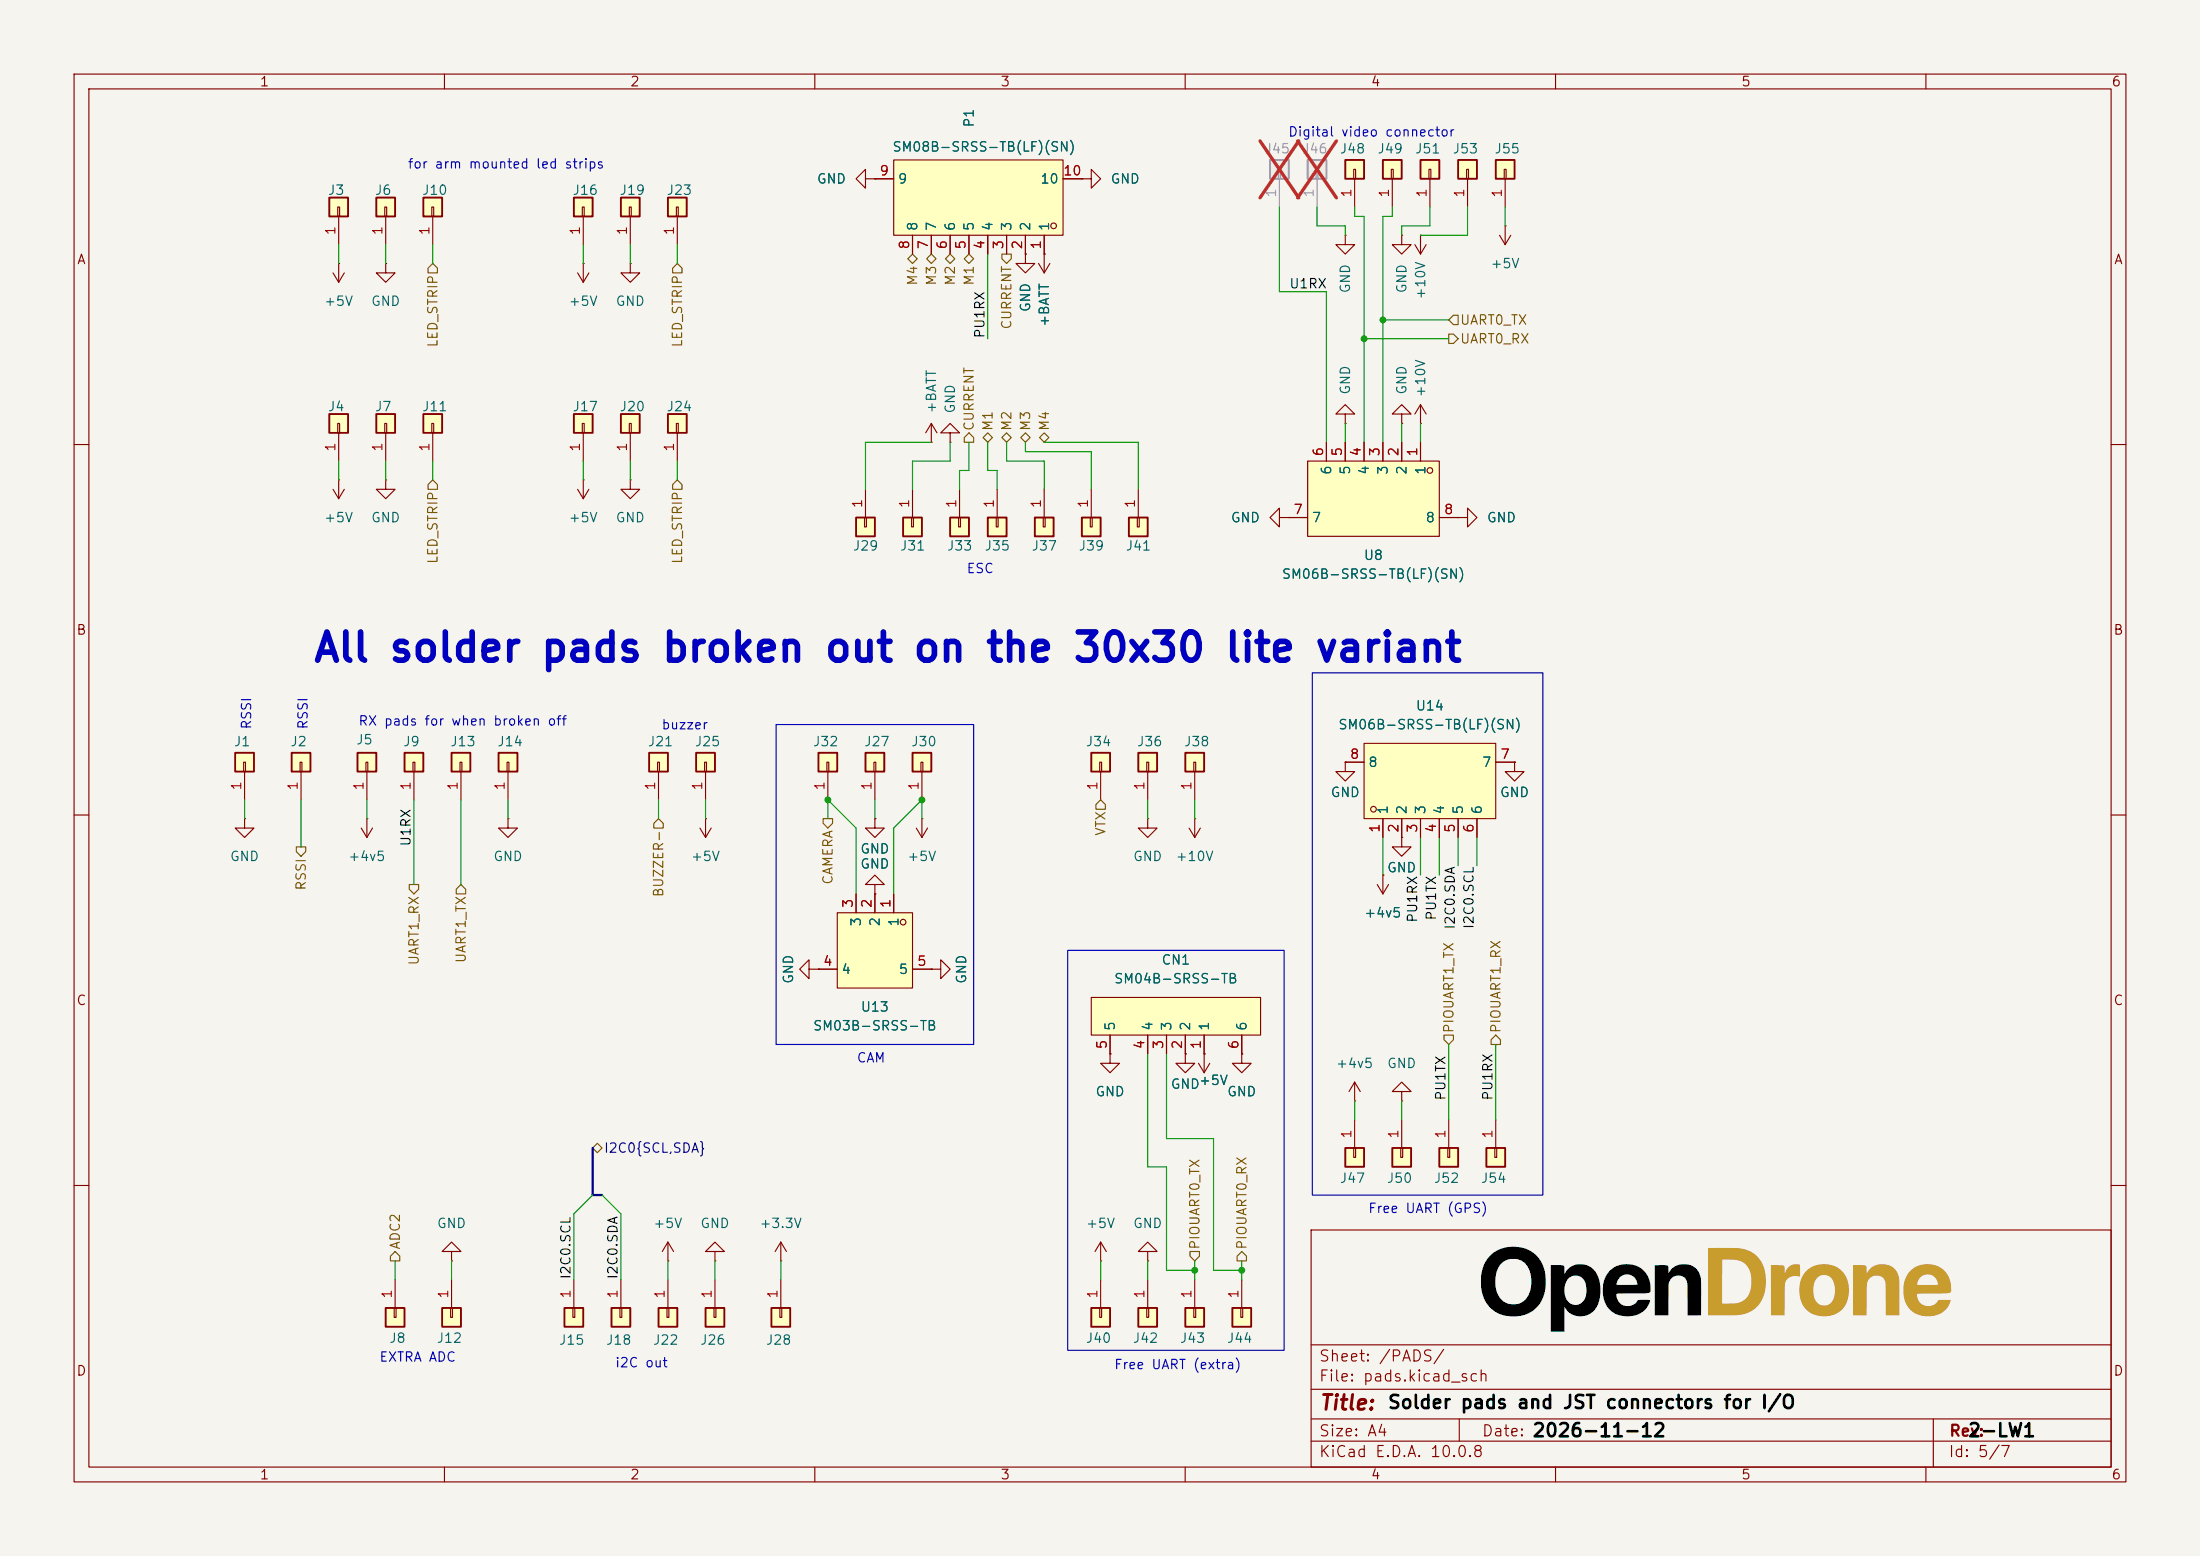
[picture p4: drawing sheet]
<svg xmlns="http://www.w3.org/2000/svg" width="297mm" height="210mm" viewBox="0 0 297 210" stroke-linecap="round" stroke-linejoin="round" font-family="sans-serif">
<path d="M0 0h297v210h-297z" fill="#f5f4ef" stroke="#f5f4ef" stroke-width=".14"/>
<g fill="none" stroke="#840000" stroke-width=".15">
<path d="M10 10h277v190h-277zM12 12h273v186h-273zM60 10v2M110 10v2M160 10v2M210 10v2M260 10v2M10 60h2M285 60h2M10 110h2M285 110h2M10 160h2"/>
<path d="M177 166h108v32h-108zM285 160h2M60 198v2M110 198v2M160 198v2M177 194.5h108M177 191.5h108M177 187.5h108M177 181.5h108M197 191.5v3M210 198v2M260 198v2"/>
<path d="M261 191.5v6.5"/>
</g>
<g fill="#c89d2e">
<path d="M250.2 170.8h1.5a.36 .36 0 0 1 .3 .5v.6l.1-.1a2.32 2.32 0 0 1 2.5-1.1 2.32 2.32 0 0 1 1.8 2.1v4.7h-1.8l-.1-4.5a1.29 1.29 0 0 0-1.3-.8 1.29 1.29 0 0 0-1.2 1v4.3h-1.8z"/>
<path d="M239.1 170.8h1.6a.34 .34 0 0 1 .2 .5l.1 .6a1.47 1.47 0 0 1 2-1.1v1.4v.1l-.3-.1a1.36 1.36 0 0 0-1.8 1.3v4h-1.8z"/>
<path d="M243.9 171.5a3.5 3.5 0 0 1 5.3 .8 3.8 3.8 0 0 1-.8 4.7 3.6 3.6 0 0 1-5-.9 4.2 4.2 0 0 1-.5-1.9h1.9a1.73 1.73 0 0 0 1.3 2 1.47 1.47 0 0 0 1.6-1.6 2.56 2.56 0 0 0-.6-2.2 1.41 1.41 0 0 0-1.5-.2 1.41 1.41 0 0 0-.8 1.4v.6h-1.9a3.6 3.6 0 0 1 1-2.7z"/>
</g>
<path d="M201.2 169.4a4.6 4.6 0 0 1 6.7 .7 5.4 5.4 0 0 1-.8 6.7 4.7 4.7 0 0 1-6.1-.5 4.9 4.9 0 0 1-1.1-3.2h2a2.67 2.67 0 0 0 2 2.9 2.3 2.3 0 0 0 2.7-2.1 3.5 3.5 0 0 0-1-3.6 2.4 2.4 0 0 0-3.7 2v.8h-2a4.9 4.9 0 0 1 1.3-3.7zM209.4 170.8h1.5a.32 .32 0 0 1 .3 .4v.7h.1a2.47 2.47 0 0 1 2.6-1.3 2.47 2.47 0 0 1 2 2.1 4.4 4.4 0 0 1-.9 4.3 2.43 2.43 0 0 1-3.8-.6v3.3h-1.8v-5.6h1.8a1.67 1.67 0 0 0 1.7 2 1.84 1.84 0 0 0 1.3-2.3l-.1-.6-.3-.5-.4-.3-.4-.2a1.5 1.5 0 0 0-1.8 1.6v.3h-1.8z" fill="#000"/>
<path d="M230.6 168.4h3.3a4.5 4.5 0 0 1 3 .9 4.6 4.6 0 0 1 1.5 4.3 4 4 0 0 1-4.7 3.9h-3.1v-4.5h1.9v2.9h1.1a2.48 2.48 0 0 0 2.8-2.7 2.68 2.68 0 0 0-1.3-3l-.8-.2h-1.8v3h-1.9z" fill="#c89d2e"/>
<path d="M217.4 171.5a3.2 3.2 0 0 1 3.7-.5 3.2 3.2 0 0 1 1.6 3.4l-.1 .1a15.3 15.3 0 0 1-3.5 .1l-.9 .1a1.58 1.58 0 0 0 1.2 1.5 1.58 1.58 0 0 0 1.8-.7l1.4-.1a.12 .12 0 0 1 .2 .1 .12 .12 0 0 1-.1 .1 3.3 3.3 0 0 1-5.1 1.4 3.8 3.8 0 0 1-1.2-3.7h1.8l.5 .1h2.1l.3-.1a1.43 1.43 0 0 0-1.5-1.3 1.43 1.43 0 0 0-1.4 1.3h-1.8l.4-1zM223.4 170.8h1.6a.31 .31 0 0 1 .2 .4l.1 .6a2.32 2.32 0 0 1 2.5-1.1 2.32 2.32 0 0 1 1.8 2v4.8h-1.8v-3.7a1.29 1.29 0 0 0-.9-1.6h-.5l-.5 .1-.4 .4-.2 .4-.1 4.4h-1.8z" fill="#000"/>
<path d="M257.9 171.5a3.2 3.2 0 0 1 3.8-.5 3.2 3.2 0 0 1 1.6 3.4l-.6 .2h-3.6h-.3v.1a1.57 1.57 0 0 0 1.2 1.5 1.57 1.57 0 0 0 1.7-.7h1.6a2.84 2.84 0 0 1-3.2 2.1 3.2 3.2 0 0 1-3.1-3.7v-.5h4.6l-.1-.6-.4-.5a1.43 1.43 0 0 0-2.3 1.1h-1.8a3.4 3.4 0 0 1 .9-1.9z" fill="#c89d2e"/>
<path d="M67.3 101.6h2.5v2.5h-2.5z" fill="#ffffc2"/>
<path d="M67.3 101.6h2.5v2.5h-2.5z" fill="none" stroke="#840000" stroke-width=".25"/>
<path d="M68.5 102.9h.2v1.2h-.2zM68.6 104.1v3.9" fill="none" stroke="#840000" stroke-width=".15"/>
<path d="M152.4 69.9h2.5v2.5h-2.5z" fill="#ffffc2"/>
<path d="M152.4 69.9h2.5v2.5h-2.5z" fill="none" stroke="#840000" stroke-width=".25"/>
<path d="M45 66l.7 1.3M45.7 64.8h.1M45.7 64.8v2.5M46.5 66l-.8 1.3M153.5 69.9h.3v1.2h-.3zM153.7 66v3.9M172.7 69.9v-1.3l-1.3 1.3 1.3 1.2v-1.2h1.3M174 69.9h.1M33 110.5v1.3h1.3l-1.3 1.2-1.3-1.2h1.3M33 110.5h.1" fill="none" stroke="#840000" stroke-width=".15"/>
<path d="M31.7 101.6h2.6v2.5h-2.6z" fill="#ffffc2"/>
<path d="M31.7 101.6h2.6v2.5h-2.6z" fill="none" stroke="#840000" stroke-width=".25"/>
<path d="M32.9 102.9h.2v1.2h-.2zM33 104.1v3.9" fill="none" stroke="#840000" stroke-width=".15"/>
<path d="M48.3 101.6h2.5v2.5h-2.5z" fill="#ffffc2"/>
<path d="M48.3 101.6h2.5v2.5h-2.5z" fill="none" stroke="#840000" stroke-width=".25"/>
<path d="M49.4 102.9h.3v1.2h-.3zM49.5 104.1v3.9" fill="none" stroke="#840000" stroke-width=".15"/>
<path d="M54.6 101.6h2.5v2.5h-2.5z" fill="#ffffc2"/>
<path d="M54.6 101.6h2.5v2.5h-2.5z" fill="none" stroke="#840000" stroke-width=".25"/>
<path d="M48.8 111.8l.7 1.2M49.5 110.5h.1M49.5 110.5v2.5M50.3 111.8l-.8 1.2M55.8 102.9h.2v1.2h-.2zM55.9 104.1v3.9" fill="none" stroke="#840000" stroke-width=".15"/>
<path d="M61 101.6h2.5v2.5h-2.5z" fill="#ffffc2"/>
<path d="M61 101.6h2.5v2.5h-2.5z" fill="none" stroke="#840000" stroke-width=".25"/>
<path d="M62.1 102.9h.3v1.2h-.3zM62.2 104.1v3.9M68.6 110.5v1.3h1.2l-1.2 1.2-1.3-1.2h1.3M68.6 110.5h.1" fill="none" stroke="#840000" stroke-width=".15"/>
<path d="M146 69.9h2.6v2.5h-2.6z" fill="#ffffc2"/>
<path d="M146 69.9h2.6v2.5h-2.6z" fill="none" stroke="#840000" stroke-width=".25"/>
<g fill="none" stroke="#840000" stroke-width=".15">
<path d="M45 36.8l.7 1.3M45.7 35.6h.1M45.7 35.6v2.5M46.5 36.8l-.8 1.3M52.1 35.6v1.2h1.2l-1.2 1.3-1.3-1.3h1.3M52.1 35.6h.1M52.1 64.8v1.2h1.2l-1.2 1.3-1.3-1.3h1.3M52.1 64.8h.1M78 66l.7 1.3M78.7 64.8h.1M78.7 64.8v2.5M79.5 66l-.8 1.3"/>
<path d="M85.1 64.8v1.2h1.3l-1.3 1.3-1.3-1.3h1.3M85.1 64.8h.1M147.2 69.9h.2v1.2h-.2zM147.3 66v3.9"/>
</g>
<path d="M44.4 26.7h2.6v2.5h-2.6z" fill="#ffffc2"/>
<path d="M44.4 26.7h2.6v2.5h-2.6z" fill="none" stroke="#840000" stroke-width=".25"/>
<path d="M45.6 27.9h.2v1.3h-.2zM45.7 29.2v3.8" fill="none" stroke="#840000" stroke-width=".15"/>
<path d="M50.8 26.7h2.5v2.5h-2.5z" fill="#ffffc2"/>
<path d="M50.8 26.7h2.5v2.5h-2.5z" fill="none" stroke="#840000" stroke-width=".25"/>
<path d="M51.9 27.9h.3v1.3h-.3zM52.1 29.2v3.8" fill="none" stroke="#840000" stroke-width=".15"/>
<path d="M83.8 55.9h2.6v2.5h-2.6z" fill="#ffffc2"/>
<path d="M83.8 55.9h2.6v2.5h-2.6z" fill="none" stroke="#840000" stroke-width=".25"/>
<path d="M78 36.8l.7 1.3M78.7 35.6h.1M78.7 35.6v2.5M79.5 36.8l-.8 1.3M85.1 35.6v1.2h1.3l-1.3 1.3-1.3-1.3h1.3M85.1 35.6h.1M85 57.2h.2v1.2h-.2zM85.1 58.4v3.8" fill="none" stroke="#840000" stroke-width=".15"/>
<path d="M184.1 100.3h17.8v10.2h-17.8z" fill="#ffffc2"/>
<g fill="none" stroke="#840000" stroke-width=".15">
<path d="M181.6 102.9h2.5M184.1 100.3h17.8v10.2h-17.8zM186.7 110.5v2.5M189.2 110.5v2.5M191.8 110.5v2.5M194.3 110.5v2.5M196.8 110.5v2.5M199.4 110.5v2.5M201.9 102.9h2.6"/>
<circle cx="185.4" cy="109.2" r=".38"/>
</g>
<path d="M181.6 154.9h2.5v2.6h-2.5z" fill="#ffffc2"/>
<path d="M181.6 154.9h2.5v2.6h-2.5z" fill="none" stroke="#840000" stroke-width=".25"/>
<path d="M182.8 154.9h.2v1.3h-.2zM182.9 151.1v3.8" fill="none" stroke="#840000" stroke-width=".15"/>
<path d="M188 154.9h2.5v2.6h-2.5z" fill="#ffffc2"/>
<path d="M188 154.9h2.5v2.6h-2.5z" fill="none" stroke="#840000" stroke-width=".25"/>
<path d="M189.1 154.9h.3v1.3h-.3zM189.2 151.1v3.8" fill="none" stroke="#840000" stroke-width=".15"/>
<path d="M200.7 154.9h2.5v2.6h-2.5z" fill="#ffffc2"/>
<path d="M200.7 154.9h2.5v2.6h-2.5z" fill="none" stroke="#840000" stroke-width=".25"/>
<path d="M201.8 154.9h.3v1.3h-.3zM201.9 151.1v3.8" fill="none" stroke="#840000" stroke-width=".15"/>
<path d="M194.3 154.9h2.5v2.6h-2.5z" fill="#ffffc2"/>
<path d="M194.3 154.9h2.5v2.6h-2.5z" fill="none" stroke="#840000" stroke-width=".25"/>
<path d="M195.5 154.9h.2v1.3h-.2zM195.6 151.1v3.8" fill="none" stroke="#840000" stroke-width=".15"/>
<path d="M160 101.6h2.6v2.5h-2.6z" fill="#ffffc2"/>
<path d="M160 101.6h2.6v2.5h-2.6z" fill="none" stroke="#840000" stroke-width=".25"/>
<path d="M154.9 110.5v1.3h1.3l-1.3 1.2-1.2-1.2h1.2M154.9 110.5h.1M161.2 102.9h.2v1.2h-.2zM161.3 104.1v3.9" fill="none" stroke="#840000" stroke-width=".15"/>
<path d="M153.7 101.6h2.5v2.5h-2.5z" fill="#ffffc2"/>
<path d="M153.7 101.6h2.5v2.5h-2.5z" fill="none" stroke="#840000" stroke-width=".25"/>
<path d="M154.8 102.9h.3v1.2h-.3zM154.9 104.1v3.9" fill="none" stroke="#840000" stroke-width=".15"/>
<path d="M147.3 101.6h2.6v2.5h-2.6z" fill="#ffffc2"/>
<path d="M147.3 101.6h2.6v2.5h-2.6z" fill="none" stroke="#840000" stroke-width=".25"/>
<path d="M148.5 102.9h.2v1.2h-.2zM148.6 104.1v3.9M181.6 102.9v1.2h1.3l-1.3 1.3-1.3-1.3h1.3M181.6 102.9h.1M204.5 102.9v1.2h1.2l-1.2 1.3-1.3-1.3h1.3M204.5 102.9h.1" fill="none" stroke="#840000" stroke-width=".15"/>
<path d="M77.5 55.9h2.5v2.5h-2.5z" fill="#ffffc2"/>
<path d="M77.5 55.9h2.5v2.5h-2.5z" fill="none" stroke="#840000" stroke-width=".25"/>
<g fill="none" stroke="#840000" stroke-width=".15">
<path d="M146 24.1h1.3v-1.2l1.3 1.2-1.3 1.3v-1.3M146 24.1h.1M78.6 57.2h.3v1.2h-.3zM78.7 58.4v3.8M189.2 55.9h1.3l-1.3-1.3-1.2 1.3h1.2v1.3M189.2 57.2h.1M185.9 119.4l.8 1.3M186.7 118.1h.1M186.7 118.1v2.6M187.5 119.4l-.8 1.3M182.9 148.6h.1M182.9 146.1l-.8 1.2"/>
<path d="M182.9 146.1l.7 1.2M182.9 146.1v2.5M189.2 147.3h1.3l-1.3-1.2-1.2 1.2h1.2v1.3M189.2 148.6h.1"/>
</g>
<path d="M176.5 62.2h17.8v10.2h-17.8z" fill="#ffffc2"/>
<g fill="none" stroke="#840000" stroke-width=".15">
<path d="M179.1 59.7v2.5M181.6 55.9h1.3l-1.3-1.3-1.3 1.3h1.3v1.3M181.6 57.2h.1M181.6 59.7v2.5M184.1 59.7v2.5M186.7 59.7v2.5M189.2 59.7v2.5M191.8 57.2h.1M191.8 54.6v2.6M191.8 59.7v2.5M191.8 54.6l-.8 1.3M191.8 54.6l.7 1.3"/>
<path d="M174 69.9h2.5M176.5 62.2h17.8v10.2h-17.8zM194.3 69.9h2.5M196.8 69.9h1.3v-1.3l1.3 1.3-1.3 1.2v-1.2M196.8 69.9h.1"/>
<circle cx="193" cy="63.5" r=".38"/>
</g>
<path d="M82.5 176.5h2.6v2.6h-2.6z" fill="#ffffc2"/>
<path d="M82.5 176.5h2.6v2.6h-2.6z" fill="none" stroke="#840000" stroke-width=".25"/>
<path d="M83.7 176.5h.2v1.3h-.2zM83.8 172.7v3.8" fill="none" stroke="#840000" stroke-width=".15"/>
<path d="M87.6 101.6h2.6v2.5h-2.6z" fill="#ffffc2"/>
<path d="M87.6 101.6h2.6v2.5h-2.6z" fill="none" stroke="#840000" stroke-width=".25"/>
<path d="M88.8 102.9h.2v1.2h-.2zM88.9 104.1v3.9" fill="none" stroke="#840000" stroke-width=".15"/>
<path d="M94 101.6h2.5v2.5h-2.5z" fill="#ffffc2"/>
<path d="M94 101.6h2.5v2.5h-2.5z" fill="none" stroke="#840000" stroke-width=".25"/>
<path d="M138.4 34.3v1.3h1.3l-1.3 1.2-1.2-1.2h1.2M138.4 34.3h.1M140.2 35.6l.8 1.2M141 34.3h.1M141 34.3v2.5M141.7 35.6l-.7 1.2M94.5 111.8l.7 1.2M95.1 102.9h.3v1.2h-.3zM95.2 110.5h.1M95.2 104.1v3.9M95.2 110.5v2.5M96 111.8l-.8 1.2" fill="none" stroke="#840000" stroke-width=".15"/>
<path d="M128.3 69.9h2.5v2.5h-2.5z" fill="#ffffc2"/>
<path d="M128.3 69.9h2.5v2.5h-2.5z" fill="none" stroke="#840000" stroke-width=".25"/>
<path d="M129.4 69.9h.3v1.2h-.3zM129.5 66v3.9" fill="none" stroke="#840000" stroke-width=".15"/>
<path d="M133.3 69.9h2.6v2.5h-2.6z" fill="#ffffc2"/>
<path d="M133.3 69.9h2.6v2.5h-2.6z" fill="none" stroke="#840000" stroke-width=".25"/>
<path d="M134.5 69.9h.2v1.2h-.2zM134.6 66v3.9" fill="none" stroke="#840000" stroke-width=".15"/>
<path d="M139.7 69.9h2.5v2.5h-2.5z" fill="#ffffc2"/>
<path d="M139.7 69.9h2.5v2.5h-2.5z" fill="none" stroke="#840000" stroke-width=".25"/>
<path d="M125.7 59.7h.1M125.7 57.2l-.7 1.2M125.7 57.2l.8 1.2M125.7 57.2v2.5M128.3 58.4h1.2l-1.2-1.2-1.3 1.2h1.3v1.3M128.3 59.7h.1M140.8 69.9h.3v1.2h-.3zM141 66v3.9M118.1 110.5v1.3h1.3l-1.3 1.2-1.3-1.2h1.3M118.1 110.5h.1" fill="none" stroke="#840000" stroke-width=".15"/>
<path d="M88.9 176.5h2.5v2.6h-2.5z" fill="#ffffc2"/>
<path d="M88.9 176.5h2.5v2.6h-2.5z" fill="none" stroke="#840000" stroke-width=".25"/>
<path d="M90 176.5h.3v1.3h-.3zM90.2 172.7v3.8" fill="none" stroke="#840000" stroke-width=".15"/>
<path d="M76.2 176.5h2.5v2.6h-2.5z" fill="#ffffc2"/>
<path d="M76.2 176.5h2.5v2.6h-2.5z" fill="none" stroke="#840000" stroke-width=".25"/>
<path d="M77.3 176.5h.3v1.3h-.3zM77.5 172.7v3.8M90.2 170.2h.1M90.2 167.6l.7 1.3M90.2 167.6l-.8 1.3M90.2 167.6v2.6" fill="none" stroke="#840000" stroke-width=".15"/>
<path d="M95.2 176.5h2.6v2.6h-2.6z" fill="#ffffc2"/>
<path d="M95.2 176.5h2.6v2.6h-2.6z" fill="none" stroke="#840000" stroke-width=".25"/>
<path d="M96.4 176.5h.2v1.3h-.2zM96.5 172.7v3.8M105.4 170.2h.1M105.4 167.6l-.8 1.3M105.4 167.6l.8 1.3M105.4 167.6v2.6" fill="none" stroke="#840000" stroke-width=".15"/>
<path d="M104.1 176.5h2.6v2.6h-2.6z" fill="#ffffc2"/>
<path d="M104.1 176.5h2.6v2.6h-2.6z" fill="none" stroke="#840000" stroke-width=".25"/>
<path d="M61 168.9h1.2l-1.2-1.3-1.3 1.3h1.3v1.3M61 170.2h.1M96.5 168.9h-1.3l1.3-1.3 1.3 1.3h-1.3v1.3M96.5 170.2h.1M105.3 176.5h.2v1.3h-.2zM105.4 172.7v3.8" fill="none" stroke="#840000" stroke-width=".15"/>
<path d="M59.7 176.5h2.5v2.6h-2.5z" fill="#ffffc2"/>
<path d="M59.7 176.5h2.5v2.6h-2.5z" fill="none" stroke="#840000" stroke-width=".25"/>
<path d="M60.8 176.5h.3v1.3h-.3zM61 172.7v3.8" fill="none" stroke="#840000" stroke-width=".15"/>
<path d="M52.1 176.5h2.5v2.6h-2.5z" fill="#ffffc2"/>
<path d="M52.1 176.5h2.5v2.6h-2.5z" fill="none" stroke="#840000" stroke-width=".25"/>
<path d="M116.8 24.1v-1.2l-1.2 1.2 1.2 1.3v-1.3h1.3M118.1 24.1h.1M53.2 176.5h.3v1.3h-.3zM53.3 172.7v3.8" fill="none" stroke="#840000" stroke-width=".15"/>
<path d="M57.1 55.9h2.6v2.5h-2.6z" fill="#ffffc2"/>
<path d="M57.1 55.9h2.6v2.5h-2.6z" fill="none" stroke="#840000" stroke-width=".25"/>
<path d="M58.3 57.2h.2v1.2h-.2zM58.4 58.4v3.8" fill="none" stroke="#840000" stroke-width=".15"/>
<path d="M44.4 55.9h2.6v2.5h-2.6z" fill="#ffffc2"/>
<path d="M44.4 55.9h2.6v2.5h-2.6z" fill="none" stroke="#840000" stroke-width=".25"/>
<path d="M45.6 57.2h.2v1.2h-.2zM45.7 58.4v3.8" fill="none" stroke="#840000" stroke-width=".15"/>
<path d="M50.8 55.9h2.5v2.5h-2.5z" fill="#ffffc2"/>
<path d="M50.8 55.9h2.5v2.5h-2.5z" fill="none" stroke="#840000" stroke-width=".25"/>
<path d="M51.9 57.2h.3v1.2h-.3zM52.1 58.4v3.8" fill="none" stroke="#840000" stroke-width=".15"/>
<path d="M115.6 69.9h2.5v2.5h-2.5z" fill="#ffffc2"/>
<path d="M115.6 69.9h2.5v2.5h-2.5z" fill="none" stroke="#840000" stroke-width=".25"/>
<path d="M116.7 69.9h.3v1.2h-.3zM116.8 66v3.9" fill="none" stroke="#840000" stroke-width=".15"/>
<path d="M121.9 69.9h2.6v2.5h-2.6z" fill="#ffffc2"/>
<path d="M121.9 69.9h2.6v2.5h-2.6z" fill="none" stroke="#840000" stroke-width=".25"/>
<path d="M123.1 69.9h.2v1.2h-.2zM123.2 66v3.9" fill="none" stroke="#840000" stroke-width=".15"/>
<path d="M83.8 26.7h2.6v2.5h-2.6z" fill="#ffffc2"/>
<path d="M83.8 26.7h2.6v2.5h-2.6z" fill="none" stroke="#840000" stroke-width=".25"/>
<path d="M85 27.9h.2v1.3h-.2zM85.1 29.2v3.8" fill="none" stroke="#840000" stroke-width=".15"/>
<path d="M57.1 26.7h2.6v2.5h-2.6z" fill="#ffffc2"/>
<path d="M57.1 26.7h2.6v2.5h-2.6z" fill="none" stroke="#840000" stroke-width=".25"/>
<path d="M58.3 27.9h.2v1.3h-.2zM58.4 29.2v3.8" fill="none" stroke="#840000" stroke-width=".15"/>
<path d="M77.5 26.7h2.5v2.5h-2.5z" fill="#ffffc2"/>
<path d="M77.5 26.7h2.5v2.5h-2.5z" fill="none" stroke="#840000" stroke-width=".25"/>
<path d="M78.6 27.9h.3v1.3h-.3zM78.7 29.2v3.8" fill="none" stroke="#840000" stroke-width=".15"/>
<path d="M90.2 26.7h2.5v2.5h-2.5z" fill="#ffffc2"/>
<path d="M90.2 26.7h2.5v2.5h-2.5z" fill="none" stroke="#840000" stroke-width=".25"/>
<path d="M91.3 27.9h.3v1.3h-.3zM91.4 29.2v3.8" fill="none" stroke="#840000" stroke-width=".15"/>
<path d="M90.2 55.9h2.5v2.5h-2.5z" fill="#ffffc2"/>
<path d="M90.2 55.9h2.5v2.5h-2.5z" fill="none" stroke="#840000" stroke-width=".25"/>
<path d="M91.3 57.2h.3v1.2h-.3zM91.4 58.4v3.8" fill="none" stroke="#840000" stroke-width=".15"/>
<path d="M39.4 101.6h2.5v2.5h-2.5z" fill="#ffffc2"/>
<path d="M39.4 101.6h2.5v2.5h-2.5z" fill="none" stroke="#840000" stroke-width=".25"/>
<path d="M40.5 102.9h.3v1.2h-.3zM40.6 104.1v3.9" fill="none" stroke="#840000" stroke-width=".15"/>
<path d="M120.6 21.6h22.9v10.2h-22.9z" fill="#ffffc2"/>
<g fill="none" stroke="#840000" stroke-width=".15">
<path d="M118.1 24.1h2.5M120.6 21.6h22.9v10.2h-22.9zM123.2 31.8v2.5M125.7 31.8v2.5M128.3 31.8v2.5M130.8 31.8v2.5M133.3 31.8v2.5M135.9 31.8v2.5M138.4 31.8v2.5M141 31.8v2.5M143.5 24.1h2.5"/>
<circle cx="142.2" cy="30.5" r=".38"/>
</g>
<path d="M113 123.2h10.2v10.2h-10.2z" fill="#ffffc2"/>
<g fill="none" stroke="#840000" stroke-width=".15">
<path d="M118.1 119.4h1.3l-1.3-1.3-1.3 1.3h1.3v1.3M109.2 130.8v-1.3l-1.3 1.3 1.3 1.3v-1.3h1.3M110.5 130.8h.1M110.5 130.8h2.5M113 123.2h10.2v10.2h-10.2zM115.6 120.7v2.5M118.1 120.7h.1M118.1 120.7v2.5M120.6 120.7v2.5M123.2 130.8h2.5M125.7 130.8h1.3v-1.3l1.3 1.3-1.3 1.3v-1.3M125.7 130.8h.1"/>
<circle cx="121.9" cy="124.5" r=".38"/>
</g>
<path d="M116.8 101.6h2.6v2.5h-2.6z" fill="#ffffc2"/>
<path d="M116.8 101.6h2.6v2.5h-2.6z" fill="none" stroke="#840000" stroke-width=".25"/>
<path d="M118 102.9h.2v1.2h-.2zM118.1 104.1v3.9M123.7 111.8l.8 1.2M124.5 110.5h.1M124.5 110.5v2.5M125.2 111.8l-.7 1.2" fill="none" stroke="#840000" stroke-width=".15"/>
<path d="M110.5 101.6h2.5v2.5h-2.5z" fill="#ffffc2"/>
<path d="M110.5 101.6h2.5v2.5h-2.5z" fill="none" stroke="#840000" stroke-width=".25"/>
<path d="M111.6 102.9h.3v1.2h-.3zM111.8 104.1v3.9" fill="none" stroke="#840000" stroke-width=".15"/>
<path d="M123.2 101.6h2.5v2.5h-2.5z" fill="#ffffc2"/>
<path d="M123.2 101.6h2.5v2.5h-2.5z" fill="none" stroke="#840000" stroke-width=".25"/>
<path d="M124.3 102.9h.3v1.2h-.3zM124.5 104.1v3.9" fill="none" stroke="#840000" stroke-width=".15"/>
<path d="M191.8 21.6h2.5v2.5h-2.5z" fill="#ffffc2"/>
<path d="M191.8 21.6h2.5v2.5h-2.5z" fill="none" stroke="#840000" stroke-width=".25"/>
<g fill="none" stroke="#840000" stroke-width=".15">
<path d="M192.9 22.9h.3v1.2h-.3zM193 24.1v3.8M149.9 142.2v1.3h1.2l-1.2 1.3-1.3-1.3h1.3M149.9 142.2h.1M160 142.2v1.3h1.3l-1.3 1.3-1.3-1.3h1.3M160 142.2h.1M161.8 143.5l.8 1.3M162.6 142.2h.1M162.6 142.2v2.6M163.3 143.5l-.7 1.3M167.6 142.2v1.3h1.3l-1.3 1.3-1.2-1.3h1.2M167.6 142.2h.1"/>
<path d="M154.9 168.9h1.3l-1.3-1.3-1.2 1.3h1.2v1.3M154.9 170.2h.1"/>
</g>
<path d="M147.3 134.6h22.9v5.1h-22.9z" fill="#ffffc2"/>
<path d="M202.4 31.8l.8 1.2M203.2 30.5h.1M203.2 30.5v2.5M204 31.8l-.8 1.2M147.3 134.6h22.9v5.1h-22.9zM149.9 139.7v2.5M154.9 139.7v2.5M157.5 139.7v2.5M160 139.7v2.5M162.6 139.7v2.5M167.6 139.7v2.5" fill="none" stroke="#840000" stroke-width=".15"/>
<path d="M201.9 21.6h2.6v2.5h-2.6z" fill="#ffffc2"/>
<path d="M201.9 21.6h2.6v2.5h-2.6z" fill="none" stroke="#840000" stroke-width=".25"/>
<path d="M181.6 31.8v1.2h1.3l-1.3 1.3-1.3-1.3h1.3M181.6 31.8h.1M203.1 22.9h.2v1.2h-.2zM203.2 24.1v3.8" fill="none" stroke="#840000" stroke-width=".15"/>
<path d="M176.5 21.6h2.6v2.5h-2.6z" fill="#ebeae8"/>
<path d="M176.5 21.6h2.6v2.5h-2.6z" fill="none" stroke="#9c9b98" stroke-width=".25"/>
<path d="M177.7 22.9h.2v1.2h-.2zM177.8 24.1v3.8" fill="none" stroke="#9c9b98" stroke-width=".15"/>
<path d="M175.2 19l5.2 7.7M180.4 19l-5.2 7.7" fill="none" stroke="#e12e31" stroke-width=".46"/>
<path d="M166.4 176.5h2.5v2.6h-2.5z" fill="#ffffc2"/>
<path d="M166.4 176.5h2.5v2.6h-2.5z" fill="none" stroke="#840000" stroke-width=".25"/>
<path d="M148.6 170.2h.1M148.6 167.6l-.8 1.3M148.6 167.6l.8 1.3M148.6 167.6v2.6M167.5 176.5h.3v1.3h-.3zM167.6 172.7v3.8" fill="none" stroke="#840000" stroke-width=".15"/>
<path d="M147.3 176.5h2.6v2.6h-2.6z" fill="#ffffc2"/>
<path d="M147.3 176.5h2.6v2.6h-2.6z" fill="none" stroke="#840000" stroke-width=".25"/>
<path d="M191 33l.8 1.3M191.8 31.8h.1M191.8 31.8v2.5M192.5 33l-.7 1.3M148.5 176.5h.2v1.3h-.2zM148.6 172.7v3.8" fill="none" stroke="#840000" stroke-width=".15"/>
<path d="M153.7 176.5h2.5v2.6h-2.5z" fill="#ffffc2"/>
<path d="M153.7 176.5h2.5v2.6h-2.5z" fill="none" stroke="#840000" stroke-width=".25"/>
<path d="M189.2 31.8v1.2h1.3l-1.3 1.3-1.2-1.3h1.2M189.2 31.8h.1M154.8 176.5h.3v1.3h-.3zM154.9 172.7v3.8" fill="none" stroke="#840000" stroke-width=".15"/>
<path d="M186.7 21.6h2.5v2.5h-2.5z" fill="#ffffc2"/>
<path d="M186.7 21.6h2.5v2.5h-2.5z" fill="none" stroke="#840000" stroke-width=".25"/>
<path d="M187.8 22.9h.3v1.2h-.3zM188 24.1v3.8" fill="none" stroke="#840000" stroke-width=".15"/>
<path d="M181.6 21.6h2.5v2.5h-2.5z" fill="#ffffc2"/>
<path d="M181.6 21.6h2.5v2.5h-2.5z" fill="none" stroke="#840000" stroke-width=".25"/>
<path d="M182.8 22.9h.2v1.2h-.2zM182.9 24.1v3.8" fill="none" stroke="#840000" stroke-width=".15"/>
<path d="M160 176.5h2.6v2.6h-2.6z" fill="#ffffc2"/>
<path d="M160 176.5h2.6v2.6h-2.6z" fill="none" stroke="#840000" stroke-width=".25"/>
<path d="M160.5 111.8l.8 1.2M161.3 110.5h.1M161.3 110.5v2.5M162.1 111.8l-.8 1.2M161.2 176.5h.2v1.3h-.2zM161.3 172.7v3.8" fill="none" stroke="#840000" stroke-width=".15"/>
<path d="M171.4 21.6h2.6v2.5h-2.6z" fill="#ebeae8"/>
<path d="M171.4 21.6h2.6v2.5h-2.6z" fill="none" stroke="#9c9b98" stroke-width=".25"/>
<path d="M172.6 22.9h.2v1.2h-.2zM172.7 24.1v3.8" fill="none" stroke="#9c9b98" stroke-width=".15"/>
<path d="M170.1 19l5.2 7.7M175.3 19l-5.2 7.7" fill="none" stroke="#e12e31" stroke-width=".46"/>
<path d="M196.8 21.6h2.6v2.5h-2.6z" fill="#ffffc2"/>
<path d="M196.8 21.6h2.6v2.5h-2.6z" fill="none" stroke="#840000" stroke-width=".25"/>
<g fill="none" stroke="#840000" stroke-width=".15">
<path d="M118.1 24.1h.1M118.1 24.1h2.5M123.2 31.8v2.5M125.7 31.8v2.5M128.3 31.8v2.5M130.8 31.8v2.5M133.3 31.8v2.5M135.9 31.8v2.5M138.4 34.3h.1M138.4 31.8v2.5M141 34.3h.1M141 31.8v2.5"/>
<path d="M143.5 24.1h2.5M146 24.1h.1M198 22.9h.2v1.2h-.2zM198.1 24.1v3.8M179.1 59.7v2.5M181.6 59.7v2.5M184.1 59.7v2.5M186.7 59.7v2.5M189.2 59.7v2.5M191.8 59.7v2.5M174 69.9h.1M174 69.9h2.5"/>
<path d="M194.3 69.9h2.5M196.8 69.9h.1M118.1 110.5h.1M181.6 102.9h.1M181.6 102.9h2.5M186.7 118.1h.1M186.7 110.5v2.5M189.2 113v1.3h1.3l-1.3 1.3-1.2-1.3h1.2M189.2 113h.1M189.2 110.5v2.5M191.8 110.5v2.5M194.3 110.5v2.5"/>
<path d="M196.8 110.5v2.5M199.4 110.5v2.5M201.9 102.9h2.6M204.5 102.9h.1M110.5 130.8h.1M110.5 130.8h2.5M115.6 120.7v2.5M118.1 120.7h.1M118.1 120.7v2.5M120.6 120.7v2.5M123.2 130.8h2.5M125.7 130.8h.1"/>
<path d="M149.9 139.7v2.5M154.9 139.7v2.5M157.5 139.7v2.5M160 139.7v2.5M162.6 139.7v2.5M167.6 139.7v2.5M149.9 142.2h.1M160 142.2h.1M162.6 142.2h.1M167.6 142.2h.1"/>
</g>
<g fill="none" stroke="#725600" stroke-width=".15">
<path d="M58.4 35.6l.7 .6v.6h-1.3v-.6zM91.4 35.6l.7 .6v.6h-1.3v-.6zM122.6 34.9l.6-.6 .6 .6-.6 .7zM125.1 34.9l.6-.6 .7 .6-.7 .7zM127.6 34.9l.7-.6 .6 .6-.6 .7zM130.2 34.9l.6-.6 .6 .6-.6 .7zM135.3 34.3h1.2v.6l-.6 .7-.6-.7zM130.8 58.4l.6 .7v.6h-1.2v-.6zM132.7 59.1l.6-.7 .7 .7-.7 .6zM135.3 59.1l.6-.7 .6 .7-.6 .6zM137.8 59.1l.6-.7 .7 .7-.7 .6zM140.3 59.1l.7-.7 .6 .7-.6 .6z"/>
<path d="M195.6 45.1h.6l.6 .6-.6 .7h-.6zM196.2 42.5h.6v1.3h-.6l-.6-.6zM58.4 64.8l.7 .6v.6h-1.3v-.6zM91.4 64.8l.7 .6v.6h-1.3v-.6zM40 114.3h1.3v.6l-.7 .7-.6-.7zM55.2 119.4h1.3v.6l-.6 .7-.7-.7zM62.2 119.4l.7 .6v.7h-1.3v-.7zM88.9 110.5l.6 .6v.7h-1.2v-.7zM111.1 110.5h1.3v.6l-.6 .7-.7-.7zM148.6 108l.6 .6v.6h-1.2v-.6zM194.9 139.7h1.3v.6l-.6 .7-.7-.7zM201.9 139.7l.7 .6v.7h-1.3v-.7z"/>
<path d="M80 154.9l.6-.6 .7 .6-.7 .7zM53.3 168.9l.7 .6v.7h-1.3v-.7zM160.7 168.9h1.2v.6l-.6 .7-.6-.7zM167.6 168.9l.7 .6v.7h-1.3v-.7z"/>
</g>
<path d="M80 154.9v6.4h1.3" fill="none" stroke="#000084" stroke-width=".3"/>
<g fill="none" stroke="#009600" stroke-width=".15">
<path d="M45.7 33v2.6M52.1 33v2.6M58.4 33v2.6M78.7 33v2.6M85.1 33v2.6M91.4 33v2.6M133.3 34.3v11.4M172.7 27.9v11.5h6.4v20.3M177.8 27.9v2.6h3.8v1.3M182.9 27.9v1.3h1.2v30.5M188 27.9v1.3h-1.3v30.5M193 27.9v2.6h-3.8v1.3"/>
<path d="M198.1 27.9v3.9h-6.3M203.2 27.9v2.6M125.7 59.7h-8.9v6.3M128.3 59.7v2.5h-5.1v3.8M130.8 59.7v3.8h-1.3v2.5M133.3 59.7v3.8h1.3v2.5M135.9 59.7v2.5h5.1v3.8M138.4 59.7v1.3h8.9v5M141 59.7h12.7v6.3M181.6 57.2v2.5M184.1 45.7h11.5M186.7 43.2h8.9"/>
<path d="M189.2 57.2v2.5M191.8 57.2v2.5M45.7 62.2v2.6M52.1 62.2v2.6M58.4 62.2v2.6M78.7 62.2v2.6M85.1 62.2v2.6M91.4 62.2v2.6M33 108v2.5M40.6 108v6.3M49.5 108v2.5M55.9 108v11.4"/>
<path d="M62.2 108v11.4M68.6 108v2.5M88.9 108v2.5M95.2 108v2.5M111.8 110.5v-2.5l3.8 3.8v8.9M118.1 108v2.5M124.5 110.5v-2.5l-3.9 3.8v8.9M154.9 108v2.5M161.3 108v2.5M186.7 113v5.1M191.8 113v5.1M194.3 113v5.1"/>
<path d="M196.8 113v3.8M199.4 113v3.8M154.9 142.2v15.3h2.6v14h3.8M157.5 142.2v11.5h6.3v17.8h3.8M182.9 148.6v2.5M189.2 148.6v2.5M195.6 141v10.1M201.9 141v10.1M53.3 170.2v2.5M61 170.2v2.5M80 161.3l-2.5 2.5v8.9M81.3 161.3l2.5 2.5v8.9"/>
<path d="M90.2 170.2v2.5M96.5 170.2v2.5M105.4 170.2v2.5M148.6 170.2v2.5M154.9 170.2v2.5M161.3 170.2v2.5M167.6 170.2v2.5"/>
</g>
<path d="M104.8 97.8h26.6v43.2h-26.6zM177.2 90.8h31.1v70.5h-31.1zM144.1 128.3h29.3v53.9h-29.3z" fill="none" stroke="#0000c2" stroke-width=".15"/>
<g fill="#009600">
<circle cx="184.1" cy="45.7" r=".46"/>
<circle cx="186.7" cy="43.2" r=".46"/>
<circle cx="161.3" cy="171.5" r=".46"/>
<circle cx="167.6" cy="171.5" r=".46"/>
<circle cx="111.8" cy="108" r=".46"/>
<circle cx="124.5" cy="108" r=".46"/>
</g>
<text font-size="3.8" fill="#0000c2" x="42.1" y="90.3">All solder pads broken out on the 30x30 lite variant</text>
<text font-size="2" fill="#840000" x="178" y="190.8">Title:</text>
<g font-size="1.8">
<text x="187.2" y="190.6">Solder pads and JST connectors for I/O</text>
<text x="206.7" y="194.4">2026-11-12</text>
<text x="265.5" y="194.4">2-LW1</text>
</g>
<g font-size="1.5" fill="#840000">
<text x="178" y="184.1">Sheet: /PADS/</text>
<text x="178" y="186.8">File: pads.kicad_sch</text>
<text x="178" y="197">KiCad E.D.A. 10.0.8</text>
<text x="178" y="194.2">Size: A4</text>
<text x="200" y="194.2">Date:</text>
<text x="263" y="197">Id: 5/7</text>
<text x="263" y="194.2">Rev:</text>
</g>
<g font-size="1.3" fill="#840000">
<text x="35" y="12">1</text>
<text x="85" y="12">2</text>
<text x="135" y="12">3</text>
<text x="185" y="12">4</text>
<text x="235" y="12">5</text>
<text x="285" y="12">6</text>
<text x="10.3" y="36">A</text>
<text x="285.3" y="36">A</text>
<text x="10.2" y="86">B</text>
<text x="285.2" y="86">B</text>
<text x="10.2" y="136">C</text>
<text x="285.2" y="136">C</text>
<text x="10.2" y="186">D</text>
<text x="285.2" y="186">D</text>
<text x="35" y="200">1</text>
<text x="85" y="200">2</text>
<text x="135" y="200">3</text>
<text x="185" y="200">4</text>
<text x="235" y="200">5</text>
<text x="285" y="200">6</text>
</g>
<g font-size="1.3" fill="#006464">
<text x="131.8" y="17.3" transform="rotate(-90 131.8 17.3)">P1</text>
<text x="120.4" y="20.8">SM08B-SRSS-TB(LF)(SN)</text>
<text x="180.8" y="21">J48</text>
<text x="185.9" y="21">J49</text>
<text x="190.9" y="21">J51</text>
<text x="196" y="21">J53</text>
<text x="201.7" y="21">J55</text>
<text x="44.2" y="26.6">J3</text>
<text x="50.5" y="26.6">J6</text>
<text x="56.9" y="26.6">J10</text>
<text x="77.2" y="26.6">J16</text>
<text x="83.6" y="26.6">J19</text>
<text x="89.9" y="26.6">J23</text>
<text x="110.2" y="25.1">GND</text>
<text x="121.1" y="25.1">9</text>
<text x="140.4" y="25.1">10</text>
<text x="149.8" y="25.1">GND</text>
<text x="124.2" y="31.3" transform="rotate(-90 124.2 31.3)">8</text>
<text x="126.7" y="31.3" transform="rotate(-90 126.7 31.3)">7</text>
<text x="129.2" y="31.3" transform="rotate(-90 129.2 31.3)">6</text>
<text x="131.8" y="31.3" transform="rotate(-90 131.8 31.3)">5</text>
<text x="134.3" y="31.3" transform="rotate(-90 134.3 31.3)">4</text>
<text x="136.9" y="31.3" transform="rotate(-90 136.9 31.3)">3</text>
<text x="139.4" y="31.3" transform="rotate(-90 139.4 31.3)">2</text>
<text x="141.9" y="31.3" transform="rotate(-90 141.9 31.3)">1</text>
<text x="43.7" y="41.6">+5V</text>
<text x="50" y="41.6">GND</text>
<text x="76.7" y="41.6">+5V</text>
<text x="83" y="41.6">GND</text>
<text x="182.6" y="39.7" transform="rotate(-90 182.6 39.7)">GND</text>
<text x="190.2" y="39.7" transform="rotate(-90 190.2 39.7)">GND</text>
<text x="192.7" y="40.5" transform="rotate(-90 192.7 40.5)">+10V</text>
<text x="201.1" y="36.5">+5V</text>
<text x="139.4" y="42.2" transform="rotate(-90 139.4 42.2)">GND</text>
<text x="141.9" y="44.2" transform="rotate(-90 141.9 44.2)">+BATT</text>
<text x="182.6" y="53.4" transform="rotate(-90 182.6 53.4)">GND</text>
<text x="190.2" y="53.4" transform="rotate(-90 190.2 53.4)">GND</text>
<text x="192.7" y="53.7" transform="rotate(-90 192.7 53.7)">+10V</text>
<text x="44.2" y="55.8">J4</text>
<text x="50.5" y="55.8">J7</text>
<text x="56.9" y="55.8">J11</text>
<text x="77.2" y="55.8">J17</text>
<text x="83.6" y="55.8">J20</text>
<text x="89.9" y="55.8">J24</text>
<text x="126.7" y="55.9" transform="rotate(-90 126.7 55.9)">+BATT</text>
<text x="129.2" y="55.9" transform="rotate(-90 129.2 55.9)">GND</text>
<text x="180" y="64.2" transform="rotate(-90 180 64.2)">6</text>
<text x="182.6" y="64.2" transform="rotate(-90 182.6 64.2)">5</text>
<text x="185.1" y="64.2" transform="rotate(-90 185.1 64.2)">4</text>
<text x="187.7" y="64.2" transform="rotate(-90 187.7 64.2)">3</text>
<text x="190.2" y="64.2" transform="rotate(-90 190.2 64.2)">2</text>
<text x="192.7" y="64.2" transform="rotate(-90 192.7 64.2)">1</text>
<text x="43.7" y="70.8">+5V</text>
<text x="50" y="70.8">GND</text>
<text x="76.7" y="70.8">+5V</text>
<text x="83" y="70.8">GND</text>
<text x="166.1" y="70.8">GND</text>
<text x="177" y="70.8">7</text>
<text x="192.4" y="70.8">8</text>
<text x="200.6" y="70.8">GND</text>
<text x="115" y="74.6">J29</text>
<text x="121.4" y="74.6">J31</text>
<text x="127.7" y="74.6">J33</text>
<text x="132.8" y="74.6">J35</text>
<text x="139.2" y="74.6">J37</text>
<text x="145.5" y="74.6">J39</text>
<text x="151.9" y="74.6">J41</text>
<text x="184" y="75.9">U8</text>
<text x="173" y="78.4">SM06B-SRSS-TB(LF)(SN)</text>
<text x="31.5" y="101">J1</text>
<text x="39.1" y="101">J2</text>
<text x="48" y="100.8">J5</text>
<text x="54.3" y="101">J9</text>
<text x="60.7" y="101">J13</text>
<text x="67" y="101">J14</text>
<text x="87.4" y="101">J21</text>
<text x="93.7" y="101">J25</text>
<text x="109.7" y="101">J32</text>
<text x="116.6" y="101">J27</text>
<text x="122.9" y="101">J30</text>
<text x="146.5" y="101">J34</text>
<text x="153.4" y="101">J36</text>
<text x="159.8" y="101">J38</text>
<text x="180.6" y="98.8">SM06B-SRSS-TB(LF)(SN)</text>
<text x="191" y="96.2">U14</text>
<text x="179.5" y="107.9">GND</text>
<text x="184.6" y="103.8">8</text>
<text x="200" y="103.8">7</text>
<text x="202.4" y="107.9">GND</text>
<text x="187.7" y="110" transform="rotate(-90 187.7 110)">1</text>
<text x="190.2" y="110" transform="rotate(-90 190.2 110)">2</text>
<text x="192.7" y="110" transform="rotate(-90 192.7 110)">3</text>
<text x="195.3" y="110" transform="rotate(-90 195.3 110)">4</text>
<text x="197.8" y="110" transform="rotate(-90 197.8 110)">5</text>
<text x="200.4" y="110" transform="rotate(-90 200.4 110)">6</text>
<text x="31" y="116.5">GND</text>
<text x="46.9" y="116.5">+4v5</text>
<text x="66.5" y="116.5">GND</text>
<text x="93.2" y="116.5">+5V</text>
<text x="116" y="117.5">GND</text>
<text x="116" y="115.5">GND</text>
<text x="122.4" y="116.5">+5V</text>
<text x="152.9" y="116.5">GND</text>
<text x="158.6" y="116.5">+10V</text>
<text x="187.2" y="118.1">GND</text>
<text x="116.5" y="125.1" transform="rotate(-90 116.5 125.1)">3</text>
<text x="119.1" y="125.1" transform="rotate(-90 119.1 125.1)">2</text>
<text x="121.6" y="125.1" transform="rotate(-90 121.6 125.1)">1</text>
<text x="184.1" y="124.2">+4v5</text>
<text x="113.5" y="131.8">4</text>
<text x="121.2" y="131.8">5</text>
<text x="156.7" y="130.5">CN1</text>
<text x="107.4" y="132.9" transform="rotate(-90 107.4 132.9)">GND</text>
<text x="116.1" y="136.9">U13</text>
<text x="130.8" y="132.9" transform="rotate(-90 130.8 132.9)">GND</text>
<text x="150.3" y="133">SM04B-SRSS-TB</text>
<text x="109.7" y="139.4">SM03B-SRSS-TB</text>
<text x="150.8" y="139.2" transform="rotate(-90 150.8 139.2)">5</text>
<text x="155.9" y="139.2" transform="rotate(-90 155.9 139.2)">4</text>
<text x="158.4" y="139.2" transform="rotate(-90 158.4 139.2)">3</text>
<text x="161" y="139.2" transform="rotate(-90 161 139.2)">2</text>
<text x="163.5" y="139.2" transform="rotate(-90 163.5 139.2)">1</text>
<text x="168.6" y="139.2" transform="rotate(-90 168.6 139.2)">6</text>
<text x="147.8" y="148.3">GND</text>
<text x="158" y="147.3">GND</text>
<text x="161.8" y="146.8">+5V</text>
<text x="165.6" y="148.3">GND</text>
<text x="180.3" y="144.5">+4v5</text>
<text x="187.2" y="144.5">GND</text>
<text x="180.8" y="160">J47</text>
<text x="187.1" y="160">J50</text>
<text x="193.5" y="160">J52</text>
<text x="199.8" y="160">J54</text>
<text x="58.9" y="166.1">GND</text>
<text x="88.1" y="166.1">+5V</text>
<text x="94.5" y="166.1">GND</text>
<text x="102.4" y="166.1">+3.3V</text>
<text x="146.5" y="166.1">+5V</text>
<text x="152.9" y="166.1">GND</text>
<text x="52.4" y="181.6">J8</text>
<text x="58.9" y="181.6">J12</text>
<text x="75.4" y="181.8">J15</text>
<text x="81.7" y="181.8">J18</text>
<text x="88.1" y="181.8">J22</text>
<text x="94.4" y="181.8">J26</text>
<text x="103.3" y="181.8">J28</text>
<text x="146.5" y="181.6">J40</text>
<text x="152.8" y="181.6">J42</text>
<text x="159.2" y="181.6">J43</text>
<text x="165.5" y="181.6">J44</text>
</g>
<g font-size="1.3" fill="#0000c2">
<text x="55" y="23.1">for arm mounted led strips</text>
<text x="173.8" y="18.7">Digital video connector</text>
<text x="130.4" y="77.7">ESC</text>
<text x="34.2" y="98.5" transform="rotate(-90 34.2 98.5)">RSSI</text>
<text x="41.9" y="98.5" transform="rotate(-90 41.9 98.5)">RSSI</text>
<text x="48.3" y="98.2">RX pads for when broken off</text>
<text x="89.2" y="98.8">buzzer</text>
<text x="115.6" y="143.7">CAM</text>
<text x="184.6" y="164">Free UART (GPS)</text>
<text x="51.1" y="184.1">EXTRA ADC</text>
<text x="82.9" y="184.9">i2C out</text>
<text x="150.3" y="185.1">Free UART (extra)</text>
</g>
<g font-size="1.3" fill="#a90000">
<text x="118.6" y="24">9</text>
<text x="143.4" y="24">10</text>
<text x="182.7" y="26.8" transform="rotate(-90 182.7 26.8)">1</text>
<text x="187.8" y="26.8" transform="rotate(-90 187.8 26.8)">1</text>
<text x="192.9" y="26.8" transform="rotate(-90 192.9 26.8)">1</text>
<text x="198" y="26.8" transform="rotate(-90 198 26.8)">1</text>
<text x="203.1" y="26.8" transform="rotate(-90 203.1 26.8)">1</text>
<text x="45.6" y="31.8" transform="rotate(-90 45.6 31.8)">1</text>
<text x="51.9" y="31.8" transform="rotate(-90 51.9 31.8)">1</text>
<text x="58.3" y="31.8" transform="rotate(-90 58.3 31.8)">1</text>
<text x="78.6" y="31.8" transform="rotate(-90 78.6 31.8)">1</text>
<text x="85" y="31.8" transform="rotate(-90 85 31.8)">1</text>
<text x="91.3" y="31.8" transform="rotate(-90 91.3 31.8)">1</text>
<text x="123.1" y="33.8" transform="rotate(-90 123.1 33.8)">8</text>
<text x="125.6" y="33.8" transform="rotate(-90 125.6 33.8)">7</text>
<text x="128.1" y="33.8" transform="rotate(-90 128.1 33.8)">6</text>
<text x="130.7" y="33.8" transform="rotate(-90 130.7 33.8)">5</text>
<text x="133.2" y="33.8" transform="rotate(-90 133.2 33.8)">4</text>
<text x="135.8" y="33.8" transform="rotate(-90 135.8 33.8)">3</text>
<text x="138.3" y="33.8" transform="rotate(-90 138.3 33.8)">2</text>
<text x="140.8" y="33.8" transform="rotate(-90 140.8 33.8)">1</text>
<text x="45.6" y="61.1" transform="rotate(-90 45.6 61.1)">1</text>
<text x="51.9" y="61.1" transform="rotate(-90 51.9 61.1)">1</text>
<text x="58.3" y="61.1" transform="rotate(-90 58.3 61.1)">1</text>
<text x="78.6" y="61.1" transform="rotate(-90 78.6 61.1)">1</text>
<text x="85" y="61.1" transform="rotate(-90 85 61.1)">1</text>
<text x="91.3" y="61.1" transform="rotate(-90 91.3 61.1)">1</text>
<text x="178.9" y="61.7" transform="rotate(-90 178.9 61.7)">6</text>
<text x="181.5" y="61.7" transform="rotate(-90 181.5 61.7)">5</text>
<text x="184" y="61.7" transform="rotate(-90 184 61.7)">4</text>
<text x="186.6" y="61.7" transform="rotate(-90 186.6 61.7)">3</text>
<text x="189.1" y="61.7" transform="rotate(-90 189.1 61.7)">2</text>
<text x="191.6" y="61.7" transform="rotate(-90 191.6 61.7)">1</text>
<text x="116.7" y="68.7" transform="rotate(-90 116.7 68.7)">1</text>
<text x="123.1" y="68.7" transform="rotate(-90 123.1 68.7)">1</text>
<text x="129.4" y="68.7" transform="rotate(-90 129.4 68.7)">1</text>
<text x="134.5" y="68.7" transform="rotate(-90 134.5 68.7)">1</text>
<text x="140.8" y="68.7" transform="rotate(-90 140.8 68.7)">1</text>
<text x="147.2" y="68.7" transform="rotate(-90 147.2 68.7)">1</text>
<text x="153.5" y="68.7" transform="rotate(-90 153.5 68.7)">1</text>
<text x="174.5" y="69.7">7</text>
<text x="194.8" y="69.7">8</text>
<text x="32.9" y="106.8" transform="rotate(-90 32.9 106.8)">1</text>
<text x="40.5" y="106.8" transform="rotate(-90 40.5 106.8)">1</text>
<text x="49.4" y="106.8" transform="rotate(-90 49.4 106.8)">1</text>
<text x="55.7" y="106.8" transform="rotate(-90 55.7 106.8)">1</text>
<text x="62.1" y="106.8" transform="rotate(-90 62.1 106.8)">1</text>
<text x="68.4" y="106.8" transform="rotate(-90 68.4 106.8)">1</text>
<text x="88.8" y="106.8" transform="rotate(-90 88.8 106.8)">1</text>
<text x="95.1" y="106.8" transform="rotate(-90 95.1 106.8)">1</text>
<text x="111.6" y="106.8" transform="rotate(-90 111.6 106.8)">1</text>
<text x="118" y="106.8" transform="rotate(-90 118 106.8)">1</text>
<text x="124.3" y="106.8" transform="rotate(-90 124.3 106.8)">1</text>
<text x="148.5" y="106.8" transform="rotate(-90 148.5 106.8)">1</text>
<text x="154.8" y="106.8" transform="rotate(-90 154.8 106.8)">1</text>
<text x="161.2" y="106.8" transform="rotate(-90 161.2 106.8)">1</text>
<text x="182.1" y="102.7">8</text>
<text x="202.5" y="102.7">7</text>
<text x="186.6" y="112.5" transform="rotate(-90 186.6 112.5)">1</text>
<text x="189.1" y="112.5" transform="rotate(-90 189.1 112.5)">2</text>
<text x="191.6" y="112.5" transform="rotate(-90 191.6 112.5)">3</text>
<text x="194.2" y="112.5" transform="rotate(-90 194.2 112.5)">4</text>
<text x="196.7" y="112.5" transform="rotate(-90 196.7 112.5)">5</text>
<text x="199.3" y="112.5" transform="rotate(-90 199.3 112.5)">6</text>
<text x="115.4" y="122.7" transform="rotate(-90 115.4 122.7)">3</text>
<text x="118" y="122.7" transform="rotate(-90 118 122.7)">2</text>
<text x="120.5" y="122.7" transform="rotate(-90 120.5 122.7)">1</text>
<text x="111" y="130.7">4</text>
<text x="123.7" y="130.7">5</text>
<text x="149.7" y="141.7" transform="rotate(-90 149.7 141.7)">5</text>
<text x="154.8" y="141.7" transform="rotate(-90 154.8 141.7)">4</text>
<text x="157.3" y="141.7" transform="rotate(-90 157.3 141.7)">3</text>
<text x="159.9" y="141.7" transform="rotate(-90 159.9 141.7)">2</text>
<text x="162.4" y="141.7" transform="rotate(-90 162.4 141.7)">1</text>
<text x="167.5" y="141.7" transform="rotate(-90 167.5 141.7)">6</text>
<text x="182.7" y="153.8" transform="rotate(-90 182.7 153.8)">1</text>
<text x="189.1" y="153.8" transform="rotate(-90 189.1 153.8)">1</text>
<text x="195.4" y="153.8" transform="rotate(-90 195.4 153.8)">1</text>
<text x="201.8" y="153.8" transform="rotate(-90 201.8 153.8)">1</text>
<text x="53.2" y="175.4" transform="rotate(-90 53.2 175.4)">1</text>
<text x="60.8" y="175.4" transform="rotate(-90 60.8 175.4)">1</text>
<text x="77.3" y="175.4" transform="rotate(-90 77.3 175.4)">1</text>
<text x="83.7" y="175.4" transform="rotate(-90 83.7 175.4)">1</text>
<text x="90" y="175.4" transform="rotate(-90 90 175.4)">1</text>
<text x="96.4" y="175.4" transform="rotate(-90 96.4 175.4)">1</text>
<text x="105.3" y="175.4" transform="rotate(-90 105.3 175.4)">1</text>
<text x="148.5" y="175.4" transform="rotate(-90 148.5 175.4)">1</text>
<text x="154.8" y="175.4" transform="rotate(-90 154.8 175.4)">1</text>
<text x="161.2" y="175.4" transform="rotate(-90 161.2 175.4)">1</text>
<text x="167.5" y="175.4" transform="rotate(-90 167.5 175.4)">1</text>
</g>
<g font-size="1.3" fill="#939391">
<text x="170.6" y="21">J45</text>
<text x="175.7" y="21">J46</text>
</g>
<g font-size="1.3" fill="#a5a4a2">
<text x="172.6" y="26.8" transform="rotate(-90 172.6 26.8)">1</text>
<text x="177.7" y="26.8" transform="rotate(-90 177.7 26.8)">1</text>
</g>
<g font-size="1.3" fill="#725600">
<text x="124.2" y="38.6" transform="rotate(-90 124.2 38.6)">M4</text>
<text x="126.7" y="38.6" transform="rotate(-90 126.7 38.6)">M3</text>
<text x="129.2" y="38.6" transform="rotate(-90 129.2 38.6)">M2</text>
<text x="131.8" y="38.6" transform="rotate(-90 131.8 38.6)">M1</text>
<text x="59.4" y="47" transform="rotate(-90 59.4 47)">LED_STRIP</text>
<text x="92.4" y="47" transform="rotate(-90 92.4 47)">LED_STRIP</text>
<text x="136.9" y="44.6" transform="rotate(-90 136.9 44.6)">CURRENT</text>
<text x="197" y="44.1">UART0_TX</text>
<text x="197" y="46.7">UART0_RX</text>
<text x="131.8" y="58.3" transform="rotate(-90 131.8 58.3)">CURRENT</text>
<text x="134.3" y="58.3" transform="rotate(-90 134.3 58.3)">M1</text>
<text x="136.9" y="58.3" transform="rotate(-90 136.9 58.3)">M2</text>
<text x="139.4" y="58.3" transform="rotate(-90 139.4 58.3)">M3</text>
<text x="141.9" y="58.3" transform="rotate(-90 141.9 58.3)">M4</text>
<text x="59.4" y="76.2" transform="rotate(-90 59.4 76.2)">LED_STRIP</text>
<text x="92.4" y="76.2" transform="rotate(-90 92.4 76.2)">LED_STRIP</text>
<text x="149.6" y="112.9" transform="rotate(-90 149.6 112.9)">VTX</text>
<text x="112.7" y="119.5" transform="rotate(-90 112.7 119.5)">CAMERA</text>
<text x="41.6" y="120.3" transform="rotate(-90 41.6 120.3)">RSSI</text>
<text x="89.9" y="121.2" transform="rotate(-90 89.9 121.2)">BUZZER-</text>
<text x="56.8" y="130.4" transform="rotate(-90 56.8 130.4)">UART1_RX</text>
<text x="63.2" y="130.1" transform="rotate(-90 63.2 130.1)">UART1_TX</text>
<text x="196.5" y="139.5" transform="rotate(-90 196.5 139.5)">PIOUART1_TX</text>
<text x="202.9" y="139.5" transform="rotate(-90 202.9 139.5)">PIOUART1_RX</text>
<text x="54.3" y="168.7" transform="rotate(-90 54.3 168.7)">ADC2</text>
<text x="162.3" y="168.7" transform="rotate(-90 162.3 168.7)">PIOUART0_TX</text>
<text x="168.6" y="168.7" transform="rotate(-90 168.6 168.7)">PIOUART0_RX</text>
</g>
<g font-size="1.3" fill="#0f0f0f">
<text x="174" y="39.2">U1RX</text>
<text x="133.2" y="45.7" transform="rotate(-90 133.2 45.7)">PU1RX</text>
<text x="55.8" y="114.3" transform="rotate(-90 55.8 114.3)">U1RX</text>
<text x="191.6" y="124.6" transform="rotate(-90 191.6 124.6)">PU1RX</text>
<text x="194.2" y="124.3" transform="rotate(-90 194.2 124.3)">PU1TX</text>
<text x="196.7" y="125.5" transform="rotate(-90 196.7 125.5)">I2C0.SDA</text>
<text x="199.3" y="125.5" transform="rotate(-90 199.3 125.5)">I2C0.SCL</text>
<text x="195.5" y="148.6" transform="rotate(-90 195.5 148.6)">PU1TX</text>
<text x="201.8" y="148.6" transform="rotate(-90 201.8 148.6)">PU1RX</text>
<text x="77.3" y="172.7" transform="rotate(-90 77.3 172.7)">I2C0.SCL</text>
<text x="83.7" y="172.7" transform="rotate(-90 83.7 172.7)">I2C0.SDA</text>
</g>
<text font-size="1.3" fill="#000084" x="81.4" y="155.9">I2C0{SCL,SDA}</text>
</svg>
